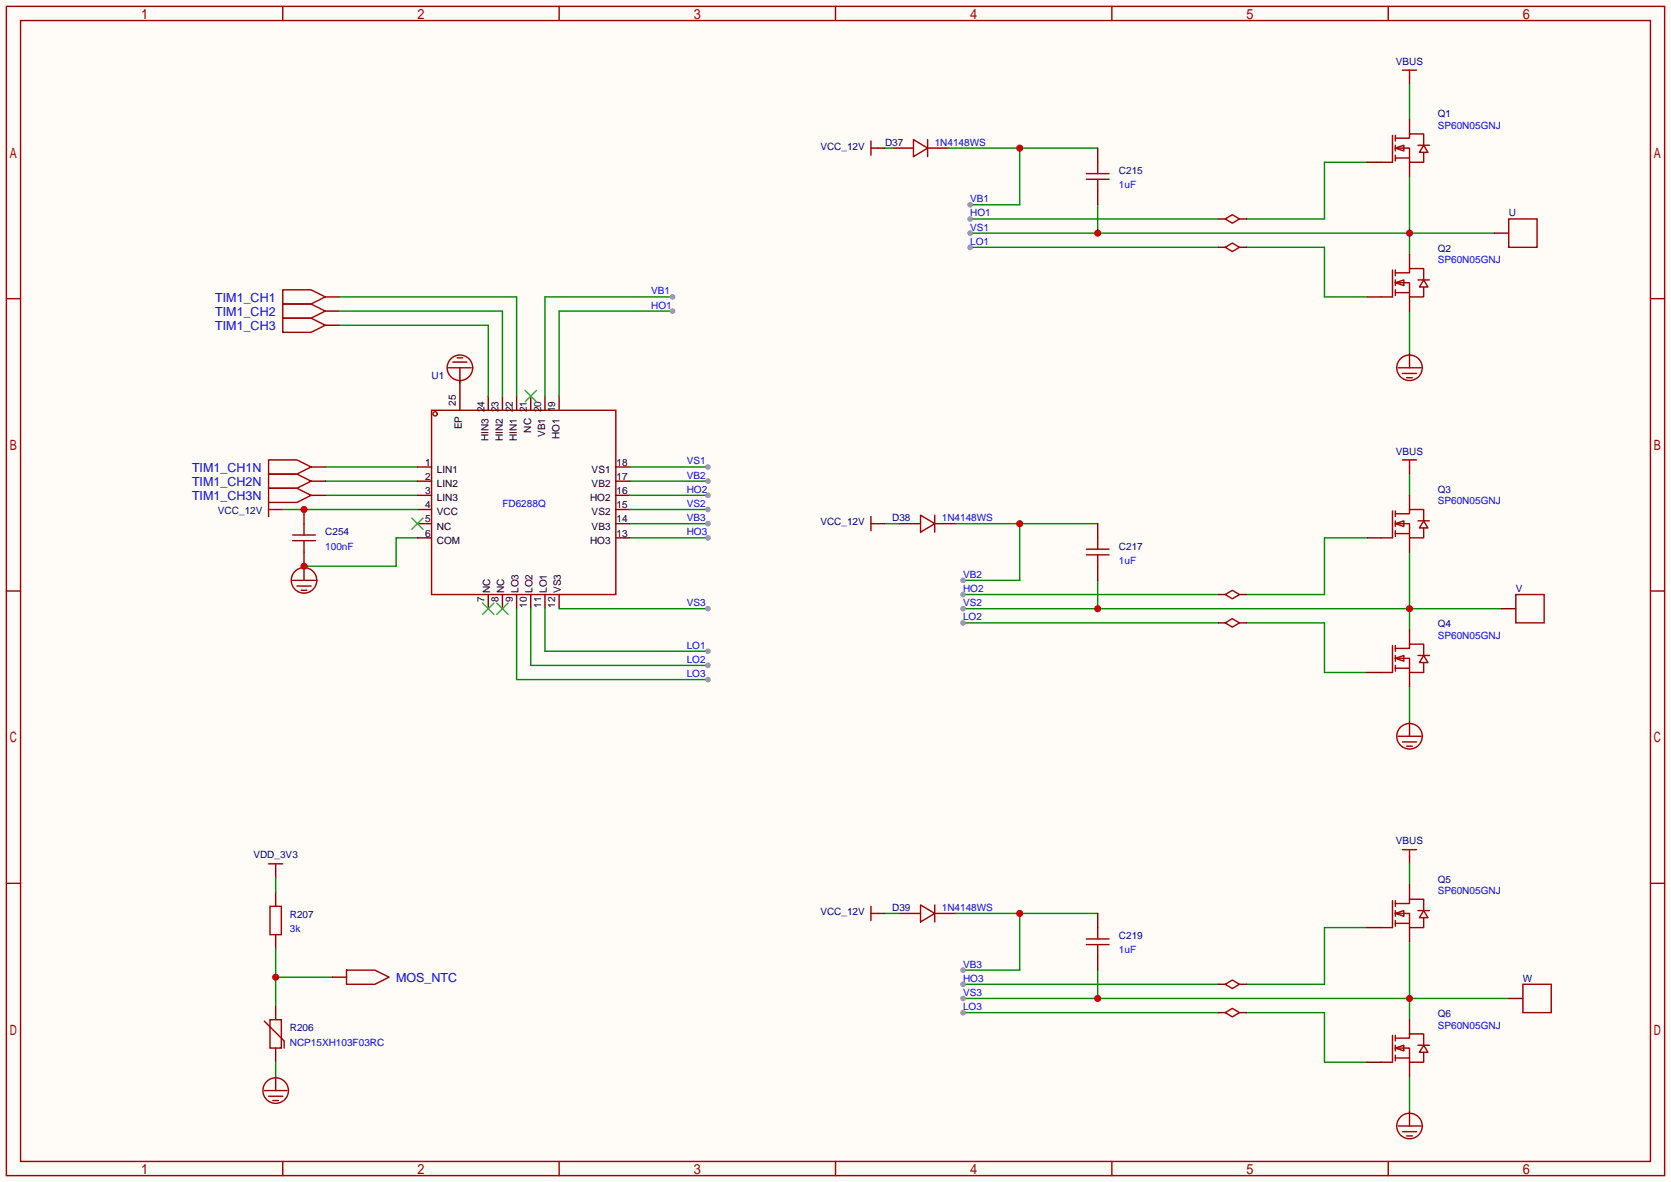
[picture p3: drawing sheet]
<svg xmlns="http://www.w3.org/2000/svg" width="299mm" height="212mm" viewBox="0 0 299 212" stroke-linecap="round" stroke-linejoin="round" font-family="sans-serif">
<path d="M0 0h299.5v211.8h-299.5z" fill="#fffcf7"/>
<g fill="none" stroke="#a10000" stroke-width=".25">
<path d="M1.1 1.1h297.2v209.6h-297.2zM3.7 3.7h292.1v204.5h-292.1zM50.7 1.1v2.6M100.2 1.1v2.6M149.7 1.1v2.6M199.3 1.1v2.6M248.8 1.1v2.6M251.3 12.6h2.6M252.6 12.6v1.2M163.7 25l2.5 1.5-2.5 1.6zM166.2 25v3.1M1.1 53.5h2.6"/>
<path d="M295.8 53.5h2.5M165 92.3l2.5 1.6-2.5 1.5zM167.5 92.3v3.1M251.3 82.4h2.6M252.6 82.4v1.3M1.1 105.9h2.6M295.8 105.9h2.5M1.1 158.3h2.6M295.8 158.3h2.5M50.7 208.2v2.5M100.2 208.2v2.5M149.7 208.2v2.5"/>
<path d="M199.3 208.2v2.5M248.8 208.2v2.5"/>
</g>
<path d="M252.6 13.8v1.3M159.9 26.5h3.8M166.2 26.5h3.9M161.2 93.9h3.8M167.5 93.9h3.8M252.6 83.7v1.3" fill="none" stroke="#870000" stroke-width=".25"/>
<path d="M252.6 55.8v7.6M171.3 93.9h25.4M182.8 93.9v10.1h-10.2" fill="none" stroke="#008700" stroke-width=".25"/>
<circle cx="182.8" cy="93.9" r=".63" fill="#c00"/>
<circle cx="172.6" cy="104" r=".51" fill="#999"/>
<path d="M252.6 123.1v6.3M171.3 163.7h25.4M182.8 163.7v10.2h-10.2" fill="none" stroke="#008700" stroke-width=".25"/>
<path d="M252.6 153.5v1.3M161.2 163.7h3.8M167.5 163.7h3.8" fill="none" stroke="#870000" stroke-width=".25"/>
<path d="M251.3 152.3h2.6M252.6 152.3v1.2M165 162.2l2.5 1.5-2.5 1.5zM167.5 162.2v3" fill="none" stroke="#a10000" stroke-width=".25"/>
<circle cx="182.8" cy="163.7" r=".63" fill="#c00"/>
<circle cx="172.6" cy="173.9" r=".51" fill="#999"/>
<path d="M58.3 83.7h16.5M58.3 86.2h16.5M58.3 88.8h16.5M49.4 157.4v2.5M49.4 170.1v10.1M49.4 175.1h10.2M49.4 190.4v2.5M252.6 192.9v6.4" fill="none" stroke="#008700" stroke-width=".25"/>
<g fill="none" stroke="#870000" stroke-width=".25">
<path d="M157.4 26.5h1.2M252.6 63.4v2.5M49.4 91.3h1.3M157.4 93.9h1.2M252.6 129.4v2.6M49.4 156.1v1.3M49.4 159.9v2.5M49.4 167.5v2.6M157.4 163.7h1.2M49.4 180.2v2.6M49.4 187.8v2.6M49.4 192.9v2.6"/>
<path d="M252.6 199.3v2.5"/>
</g>
<g fill="none" stroke="#a10000" stroke-width=".25">
<path d="M156.1 25.3v2.5M156.1 26.5h1.3M250.6 65.9h4M251.3 66.9h2.6M252.1 67.7h1M48.1 90v2.6M48.1 91.3h1.3M156.1 92.6v2.5M156.1 93.9h1.3M250.6 132h4M251.3 133h2.6M252.1 133.7h1"/>
<path d="M48.1 154.8h2.6M49.4 154.8v1.3M48.4 162.4h2v5.1h-2zM156.1 162.4v2.6M156.1 163.7h1.3M47.4 183l3.5 3.6v1.2M47.4 195.5h4M48.1 196.5h2.6M48.4 182.8h2v5h-2zM48.9 197.2h1M250.6 201.8h4M251.3 202.8h2.6"/>
<path d="M252.1 203.6h1"/>
<circle cx="252.6" cy="65.9" r="2.29"/>
<circle cx="252.6" cy="132" r="2.29"/>
<circle cx="49.4" cy="195.5" r="2.29"/>
<circle cx="252.6" cy="201.8" r="2.29"/>
</g>
<circle cx="49.4" cy="175.1" r=".63" fill="#c00"/>
<path d="M58.3 53.2h2.5M58.3 55.8h2.5M58.3 58.3h2.5M55.8 83.7h2.5M55.8 86.2h2.5M55.8 88.8h2.5M59.6 175.1h2.5" fill="none" stroke="#870000" stroke-width=".25"/>
<path d="M50.7 51.9h5.1l2.5 1.3-2.5 1.3h-5.1zM50.7 54.5h5.1l2.5 1.3-2.5 1.2h-5.1zM50.7 57h5.1l2.5 1.3-2.5 1.3h-5.1zM48.1 82.4h5.1l2.6 1.3-2.6 1.3h-5.1zM48.1 85h5.1l2.6 1.2-2.6 1.3h-5.1zM48.1 87.5h5.1l2.6 1.3-2.6 1.2h-5.1zM62.1 173.9h5.1l2.5 1.2-2.5 1.3h-5.1z" fill="none" stroke="#a10000" stroke-width=".25"/>
<path d="M252.6 98.9v14M172.6 109.1h96.5M196.7 104v5.1" fill="none" stroke="#008700" stroke-width=".25"/>
<g fill="#c00">
<circle cx="196.7" cy="109.1" r=".63"/>
<circle cx="252.6" cy="109.1" r=".63"/>
</g>
<circle cx="172.6" cy="109.1" r=".51" fill="#999"/>
<path d="M172.6 178.9h97.8M196.7 173.9v5M252.6 168.8v14" fill="none" stroke="#008700" stroke-width=".25"/>
<g fill="#c00">
<circle cx="196.7" cy="178.9" r=".63"/>
<circle cx="252.6" cy="178.9" r=".63"/>
</g>
<circle cx="172.6" cy="178.9" r=".51" fill="#999"/>
<path d="M170.1 26.5h26.6M182.8 26.5v10.2h-8.9" fill="none" stroke="#008700" stroke-width=".25"/>
<circle cx="182.8" cy="26.5" r=".63" fill="#c00"/>
<circle cx="173.9" cy="36.7" r=".51" fill="#999"/>
<path d="M173.9 39.2h44.4" fill="none" stroke="#008700" stroke-width=".25"/>
<circle cx="173.9" cy="39.2" r=".51" fill="#999"/>
<path d="M245 96.4h-7.6v10.2h-14M172.6 106.6h45.7" fill="none" stroke="#008700" stroke-width=".25"/>
<circle cx="172.6" cy="106.6" r=".51" fill="#999"/>
<path d="M172.6 176.4h45.7M245 166.2h-7.6v10.2h-14" fill="none" stroke="#008700" stroke-width=".25"/>
<circle cx="172.6" cy="176.4" r=".51" fill="#999"/>
<path d="M173.9 44.3h44.4M223.4 44.3h14v8.9h7.6" fill="none" stroke="#008700" stroke-width=".25"/>
<circle cx="173.9" cy="44.3" r=".51" fill="#999"/>
<path d="M172.6 181.5h45.7M223.4 181.5h14v8.9h7.6" fill="none" stroke="#008700" stroke-width=".25"/>
<circle cx="172.6" cy="181.5" r=".51" fill="#999"/>
<path d="M172.6 111.6h45.7M223.4 111.6h14v8.9h7.6" fill="none" stroke="#008700" stroke-width=".25"/>
<circle cx="172.6" cy="111.6" r=".51" fill="#999"/>
<path d="M158.6 26.5h1.3M196.7 36.7v5.1M245 29.1h-7.6v10.1h-14M252.6 31.6v14M173.9 41.8h93.9M158.6 93.9h2.6M158.6 163.7h2.6" fill="none" stroke="#008700" stroke-width=".25"/>
<g fill="#c00">
<circle cx="252.6" cy="41.8" r=".63"/>
<circle cx="196.7" cy="41.8" r=".63"/>
</g>
<circle cx="173.9" cy="41.8" r=".51" fill="#999"/>
<g fill="none" stroke="#a10000" stroke-width=".25">
<path d="M80.4 65.9h4.1M81.2 64.9h2.5M81.9 64.1h1M52.5 96.9h4M52.5 104h4M53.2 105h2.6M54 105.8h1"/>
<circle cx="82.4" cy="65.9" r="2.29"/>
<circle cx="54.5" cy="104" r="2.29"/>
</g>
<path d="M82.4 65.9v2.6M54.5 98.9v5.1" fill="none" stroke="#870000" stroke-width=".25"/>
<path d="M74.8 96.4h-3.8v5.1h-16.5" fill="none" stroke="#008700" stroke-width=".25"/>
<circle cx="54.5" cy="101.5" r=".63" fill="#c00"/>
<g fill="none" stroke="#a10000" stroke-width=".25">
<path d="M194.7 32.1h4.1M194.7 31.1h4.1M196.7 29.1v2M196.7 32.1v2.1M249.6 24.3v4.8h-2.1M250.1 26.5l1.5-.5v1.1zM250.1 24.8h2.5v-.8h2.5v2M250.1 26.5h2.5v2.6h2.5v-1.8M250.1 24.3v1M250.1 26v1.1M250.1 27.8v1M250.1 28.3h2.5"/>
<path d="M254.1 26h2.1M255.1 26l.8 1.3h-1.5zM270.4 39.2h5.1v5.1h-5.1zM249.6 48.4v4.8h-2.1M250.1 50.7l1.5-.5v1zM250.1 48.9h2.5v-.8h2.5v2.1M250.1 50.7h2.5v2.5h2.5v-1.8M250.1 48.4v1M250.1 50.2v1M250.1 51.9v1.1M250.1 52.5h2.5M254.1 50.2h2.1"/>
<path d="M255.1 50.2l.8 1.2h-1.5zM77.3 73.5h33.1v33.1h-33.1zM52.5 95.9h4M54.5 93.9v2M54.5 96.9v2M194.7 99.4h4.1M194.7 98.4h4.1M196.7 96.4v2M196.7 99.4v2.1M249.6 91.6v4.8h-2.1M250.1 93.9l1.5-.6v1.1zM250.1 92.1h2.5v-.8h2.5v2"/>
<path d="M250.1 93.9h2.5v2.5h2.5v-1.8M250.1 91.6v1M250.1 93.3v1.1M250.1 95.1v1M250.1 95.6h2.5M254.1 93.3h2.1M255.1 93.3l.8 1.3h-1.5zM249.6 115.7v4.8h-2.1M250.1 118l1.5-.5v1zM250.1 116.2h2.5v-.8h2.5v2.1M250.1 118h2.5v2.5h2.5v-1.8M250.1 115.7v1"/>
<path d="M250.1 117.5v1M250.1 119.3v1M250.1 119.8h2.5M254.1 117.5h2.1M255.1 117.5l.8 1.2h-1.5zM271.7 106.6h5v5h-5zM194.7 169.3h4.1M194.7 168.3h4.1M196.7 166.2v2.1M196.7 169.3v2M249.6 161.4v4.8h-2.1M250.1 163.7l1.5-.5v1z"/>
<path d="M250.1 161.9h2.5v-.7h2.5v2M250.1 163.7h2.5v2.5h2.5v-1.7M250.1 165.5h2.5M250.1 161.4v1M250.1 163.2v1M250.1 165v1M254.1 163.2h2.1M255.1 163.2l.8 1.3h-1.5zM272.9 176.4h5.1v5.1h-5.1zM249.6 185.5v4.9h-2.1M250.1 187.8l1.5-.5v1zM250.1 186.1h2.5v-.8h2.5v2"/>
<path d="M250.1 187.8h2.5v2.6h2.5v-1.8M250.1 185.5v1.1M250.1 187.3v1M250.1 189.1v1M250.1 189.6h2.5M254.1 187.3h2.1M255.1 187.3l.8 1.3h-1.5z"/>
<circle cx="78" cy="74.2" r=".38"/>
</g>
<g fill="none" stroke="#870000" stroke-width=".25">
<path d="M196.7 26.5v2.6M196.7 34.2v2.5M245 29.1h2.5M252.6 21.5v2.5M252.6 29.1v2.5M245 53.2h2.5M252.6 45.6v2.5M252.6 53.2v2.6M267.8 41.8h2.6M82.4 68.5v5M87.5 71v2.5M90 71v2.5"/>
<path d="M92.6 71v2.5M95.1 71v2.5M97.7 71v2.5M100.2 71v2.5M54.5 91.3v2.6M74.8 96.4h2.5M74.8 83.7h2.5M74.8 86.2h2.5M74.8 88.8h2.5M74.8 91.3h2.5M74.8 93.9h2.5M110.4 96.4h2.5"/>
<path d="M110.4 83.7h2.5M110.4 86.2h2.5M110.4 88.8h2.5M110.4 91.3h2.5M110.4 93.9h2.5M196.7 93.9v2.5M245 96.4h2.5M252.6 88.8v2.5M252.6 96.4v2.5M87.5 106.6v2.5M90 106.6v2.5M92.6 106.6v2.5"/>
<path d="M95.1 106.6v2.5M97.7 106.6v2.5M100.2 106.6v2.5M196.7 101.5v2.5M252.6 112.9v2.5M269.1 109.1h2.6M245 120.5h2.5M252.6 120.5v2.6M252.6 158.6v2.6M196.7 163.7v2.5M196.7 171.3v2.6M245 166.2h2.5"/>
<path d="M252.6 166.2v2.6M270.4 178.9h2.5M245 190.4h2.5M252.6 182.8v2.5M252.6 190.4v2.5"/>
</g>
<path d="M252.6 15.1v6.4M60.8 58.3h26.7v12.7M60.8 55.8h29.2v15.2M60.8 53.2h31.8v17.8M82.4 68.5h.1M50.7 91.3h24.1M252.6 85v3.8M252.6 154.8v3.8" fill="none" stroke="#008700" stroke-width=".25"/>
<path d="M94.1 70l2 2M96.1 70l-2 2M73.8 92.8l2 2.1M75.8 92.8l-2 2.1M86.5 108.1l2 2M88.5 108.1l-2 2M89 108.1l2.1 2M91.1 108.1l-2.1 2" fill="none" stroke="#3c3" stroke-width=".25"/>
<circle cx="54.5" cy="91.3" r=".63" fill="#c00"/>
<path d="M120.5 53.2h-22.8v17.8" fill="none" stroke="#008700" stroke-width=".25"/>
<circle cx="120.5" cy="53.2" r=".51" fill="#999"/>
<path d="M120.5 55.8h-20.3v15.2" fill="none" stroke="#008700" stroke-width=".25"/>
<circle cx="120.5" cy="55.8" r=".51" fill="#999"/>
<path d="M112.9 83.7h14" fill="none" stroke="#008700" stroke-width=".25"/>
<circle cx="126.9" cy="83.7" r=".51" fill="#999"/>
<path d="M97.7 109.1v7.6h29.2" fill="none" stroke="#008700" stroke-width=".25"/>
<circle cx="126.9" cy="116.7" r=".51" fill="#999"/>
<path d="M112.9 86.2h14" fill="none" stroke="#008700" stroke-width=".25"/>
<circle cx="126.9" cy="86.2" r=".51" fill="#999"/>
<path d="M112.9 88.8h14" fill="none" stroke="#008700" stroke-width=".25"/>
<circle cx="126.9" cy="88.8" r=".51" fill="#999"/>
<path d="M112.9 91.3h14" fill="none" stroke="#008700" stroke-width=".25"/>
<circle cx="126.9" cy="91.3" r=".51" fill="#999"/>
<path d="M95.1 109.1v10.2h31.8" fill="none" stroke="#008700" stroke-width=".25"/>
<circle cx="126.9" cy="119.3" r=".51" fill="#999"/>
<path d="M112.9 93.9h14" fill="none" stroke="#008700" stroke-width=".25"/>
<circle cx="126.9" cy="93.9" r=".51" fill="#999"/>
<path d="M112.9 96.4h14" fill="none" stroke="#008700" stroke-width=".25"/>
<circle cx="126.9" cy="96.4" r=".51" fill="#999"/>
<path d="M92.6 109.1v12.7h34.3" fill="none" stroke="#008700" stroke-width=".25"/>
<circle cx="126.9" cy="121.8" r=".51" fill="#999"/>
<path d="M100.2 109.1h26.7" fill="none" stroke="#008700" stroke-width=".25"/>
<circle cx="126.9" cy="109.1" r=".51" fill="#999"/>
<path d="M218.3 39.2h1.3M222.1 39.2h1.3M218.3 44.3h1.3M222.1 44.3h1.3M218.3 106.6h1.3M218.3 111.6h1.3M222.1 106.6h1.3M222.1 111.6h1.3M218.3 176.4h1.3M222.1 176.4h1.3M218.3 181.5h1.3M222.1 181.5h1.3" fill="none" stroke="#870000" stroke-width=".25"/>
<path d="M219.6 39.2l1.3-.7 1.2 .7-1.2 .8zM219.6 44.3l1.3-.7 1.2 .7-1.2 .8zM219.6 106.6l1.3-.8 1.2 .8-1.2 .7zM219.6 111.6l1.3-.7 1.2 .7-1.2 .8zM219.6 176.4l1.3-.8 1.2 .8-1.2 .8zM219.6 181.5l1.3-.8 1.2 .8-1.2 .7z" fill="none" stroke="#a10000" stroke-width=".25"/>
<g font-size="2.2" fill="#00f">
<text x="38.6" y="54">TIM1_CH1</text>
<text x="38.6" y="56.6">TIM1_CH2</text>
<text x="38.6" y="59.1">TIM1_CH3</text>
<text x="34.4" y="84.5">TIM1_CH1N</text>
<text x="34.4" y="87.1">TIM1_CH2N</text>
<text x="34.4" y="89.6">TIM1_CH3N</text>
<text x="71" y="176">MOS_NTC</text>
</g>
<g font-size="1.8" fill="#000080">
<text x="250.2" y="11.6">VBUS</text>
<text x="257.7" y="21">Q1</text>
<text x="147" y="26.9">VCC_12V</text>
<text x="158.6" y="26.1">D37</text>
<text x="200.5" y="31.2">C215</text>
<text x="270.4" y="38.8">U</text>
<text x="257.7" y="45.1">Q2</text>
<text x="77.3" y="68">U1</text>
<text x="250.2" y="81.5">VBUS</text>
<text x="257.7" y="88.3">Q3</text>
<text x="39.1" y="92.1">VCC_12V</text>
<text x="58.3" y="95.9">C254</text>
<text x="147" y="94.2">VCC_12V</text>
<text x="159.9" y="93.4">D38</text>
<text x="200.5" y="98.5">C217</text>
<text x="271.7" y="106.1">V</text>
<text x="257.7" y="112.5">Q4</text>
<text x="45.4" y="153.9">VDD_3V3</text>
<text x="250.2" y="151.3">VBUS</text>
<text x="257.7" y="158.2">Q5</text>
<text x="51.9" y="164.5">R207</text>
<text x="147" y="164">VCC_12V</text>
<text x="159.9" y="163.3">D39</text>
<text x="200.5" y="168.3">C219</text>
<text x="272.9" y="176">W</text>
<text x="51.9" y="184.8">R206</text>
<text x="257.7" y="182.3">Q6</text>
</g>
<g font-size="1.8" fill="#00f">
<text x="257.7" y="23">SP60N05GNJ</text>
<text x="167.5" y="26.1">1N4148WS</text>
<text x="200.5" y="33.7">1uF</text>
<text x="173.9" y="36.3">VB1</text>
<text x="173.9" y="38.8">HO1</text>
<text x="173.9" y="41.3">VS1</text>
<text x="173.9" y="43.9">LO1</text>
<text x="257.7" y="47.2">SP60N05GNJ</text>
<text x="116.7" y="52.8">VB1</text>
<text x="116.7" y="55.3">HO1</text>
<text x="123.1" y="83.2">VS1</text>
<text x="123.1" y="85.8">VB2</text>
<text x="123.1" y="88.3">HO2</text>
<text x="90" y="90.9">FD6288Q</text>
<text x="123.1" y="90.9">VS2</text>
<text x="123.1" y="93.4">VB3</text>
<text x="123.1" y="95.9">HO3</text>
<text x="168.8" y="93.4">1N4148WS</text>
<text x="257.7" y="90.4">SP60N05GNJ</text>
<text x="58.3" y="98.5">100nF</text>
<text x="200.5" y="101">1uF</text>
<text x="172.6" y="103.6">VB2</text>
<text x="172.6" y="106.1">HO2</text>
<text x="123.1" y="108.6">VS3</text>
<text x="172.6" y="108.6">VS2</text>
<text x="172.6" y="111.2">LO2</text>
<text x="123.1" y="116.3">LO1</text>
<text x="123.1" y="118.8">LO2</text>
<text x="257.7" y="114.5">SP60N05GNJ</text>
<text x="123.1" y="121.3">LO3</text>
<text x="257.7" y="160.2">SP60N05GNJ</text>
<text x="51.9" y="167.1">3k</text>
<text x="168.8" y="163.3">1N4148WS</text>
<text x="172.6" y="173.4">VB3</text>
<text x="200.5" y="170.9">1uF</text>
<text x="172.6" y="178.5">VS3</text>
<text x="172.6" y="176">HO3</text>
<text x="172.6" y="181">LO3</text>
<text x="257.7" y="184.3">SP60N05GNJ</text>
<text x="51.9" y="187.4">NCP15XH103F03RC</text>
</g>
<g font-size="1.8">
<text x="81.7" y="72.7" transform="rotate(-90 81.7 72.7)">25</text>
<text x="82.7" y="76.9" transform="rotate(-90 82.7 76.9)">EP</text>
<text x="86.8" y="73.9" transform="rotate(-90 86.8 73.9)">24</text>
<text x="89.3" y="73.9" transform="rotate(-90 89.3 73.9)">23</text>
<text x="91.9" y="73.9" transform="rotate(-90 91.9 73.9)">22</text>
<text x="94.4" y="73.9" transform="rotate(-90 94.4 73.9)">21</text>
<text x="95.2" y="77.5" transform="rotate(-90 95.2 77.5)">NC</text>
<text x="97" y="73.9" transform="rotate(-90 97 73.9)">20</text>
<text x="99.5" y="73.9" transform="rotate(-90 99.5 73.9)">19</text>
<text x="76.2" y="83.5">1</text>
<text x="87.6" y="79" transform="rotate(-90 87.6 79)">HIN3</text>
<text x="90.1" y="79" transform="rotate(-90 90.1 79)">HIN2</text>
<text x="92.6" y="79" transform="rotate(-90 92.6 79)">HIN1</text>
<text x="97.7" y="78.3" transform="rotate(-90 97.7 78.3)">VB1</text>
<text x="100.3" y="78.6" transform="rotate(-90 100.3 78.6)">HO1</text>
<text x="110.5" y="83.5">18</text>
<text x="76.2" y="86">2</text>
<text x="76.2" y="88.6">3</text>
<text x="78.3" y="84.7">LIN1</text>
<text x="78.3" y="87.3">LIN2</text>
<text x="78.3" y="89.8">LIN3</text>
<text x="105.7" y="89.8">HO2</text>
<text x="106" y="87.3">VB2</text>
<text x="106" y="84.7">VS1</text>
<text x="110.5" y="88.6">16</text>
<text x="110.5" y="86">17</text>
<text x="76.2" y="91.1">4</text>
<text x="76.2" y="93.6">5</text>
<text x="78.3" y="92.4">VCC</text>
<text x="78.3" y="94.9">NC</text>
<text x="106" y="94.9">VB3</text>
<text x="106" y="92.4">VS2</text>
<text x="110.5" y="93.6">14</text>
<text x="110.5" y="91.1">15</text>
<text x="76.2" y="96.2">6</text>
<text x="78.3" y="97.4">COM</text>
<text x="105.7" y="97.4">HO3</text>
<text x="110.5" y="96.2">13</text>
<text x="86.8" y="107.9" transform="rotate(-90 86.8 107.9)">7</text>
<text x="87.8" y="106.3" transform="rotate(-90 87.8 106.3)">NC</text>
<text x="89.3" y="107.9" transform="rotate(-90 89.3 107.9)">8</text>
<text x="90.4" y="106.3" transform="rotate(-90 90.4 106.3)">NC</text>
<text x="91.9" y="107.9" transform="rotate(-90 91.9 107.9)">9</text>
<text x="92.9" y="106.3" transform="rotate(-90 92.9 106.3)">LO3</text>
<text x="95.4" y="106.3" transform="rotate(-90 95.4 106.3)">LO2</text>
<text x="98" y="106.3" transform="rotate(-90 98 106.3)">LO1</text>
<text x="100.5" y="106.3" transform="rotate(-90 100.5 106.3)">VS3</text>
<text x="94.4" y="108.9" transform="rotate(-90 94.4 108.9)">10</text>
<text x="97" y="108.9" transform="rotate(-90 97 108.9)">11</text>
<text x="99.5" y="108.9" transform="rotate(-90 99.5 108.9)">12</text>
</g>
</svg>
